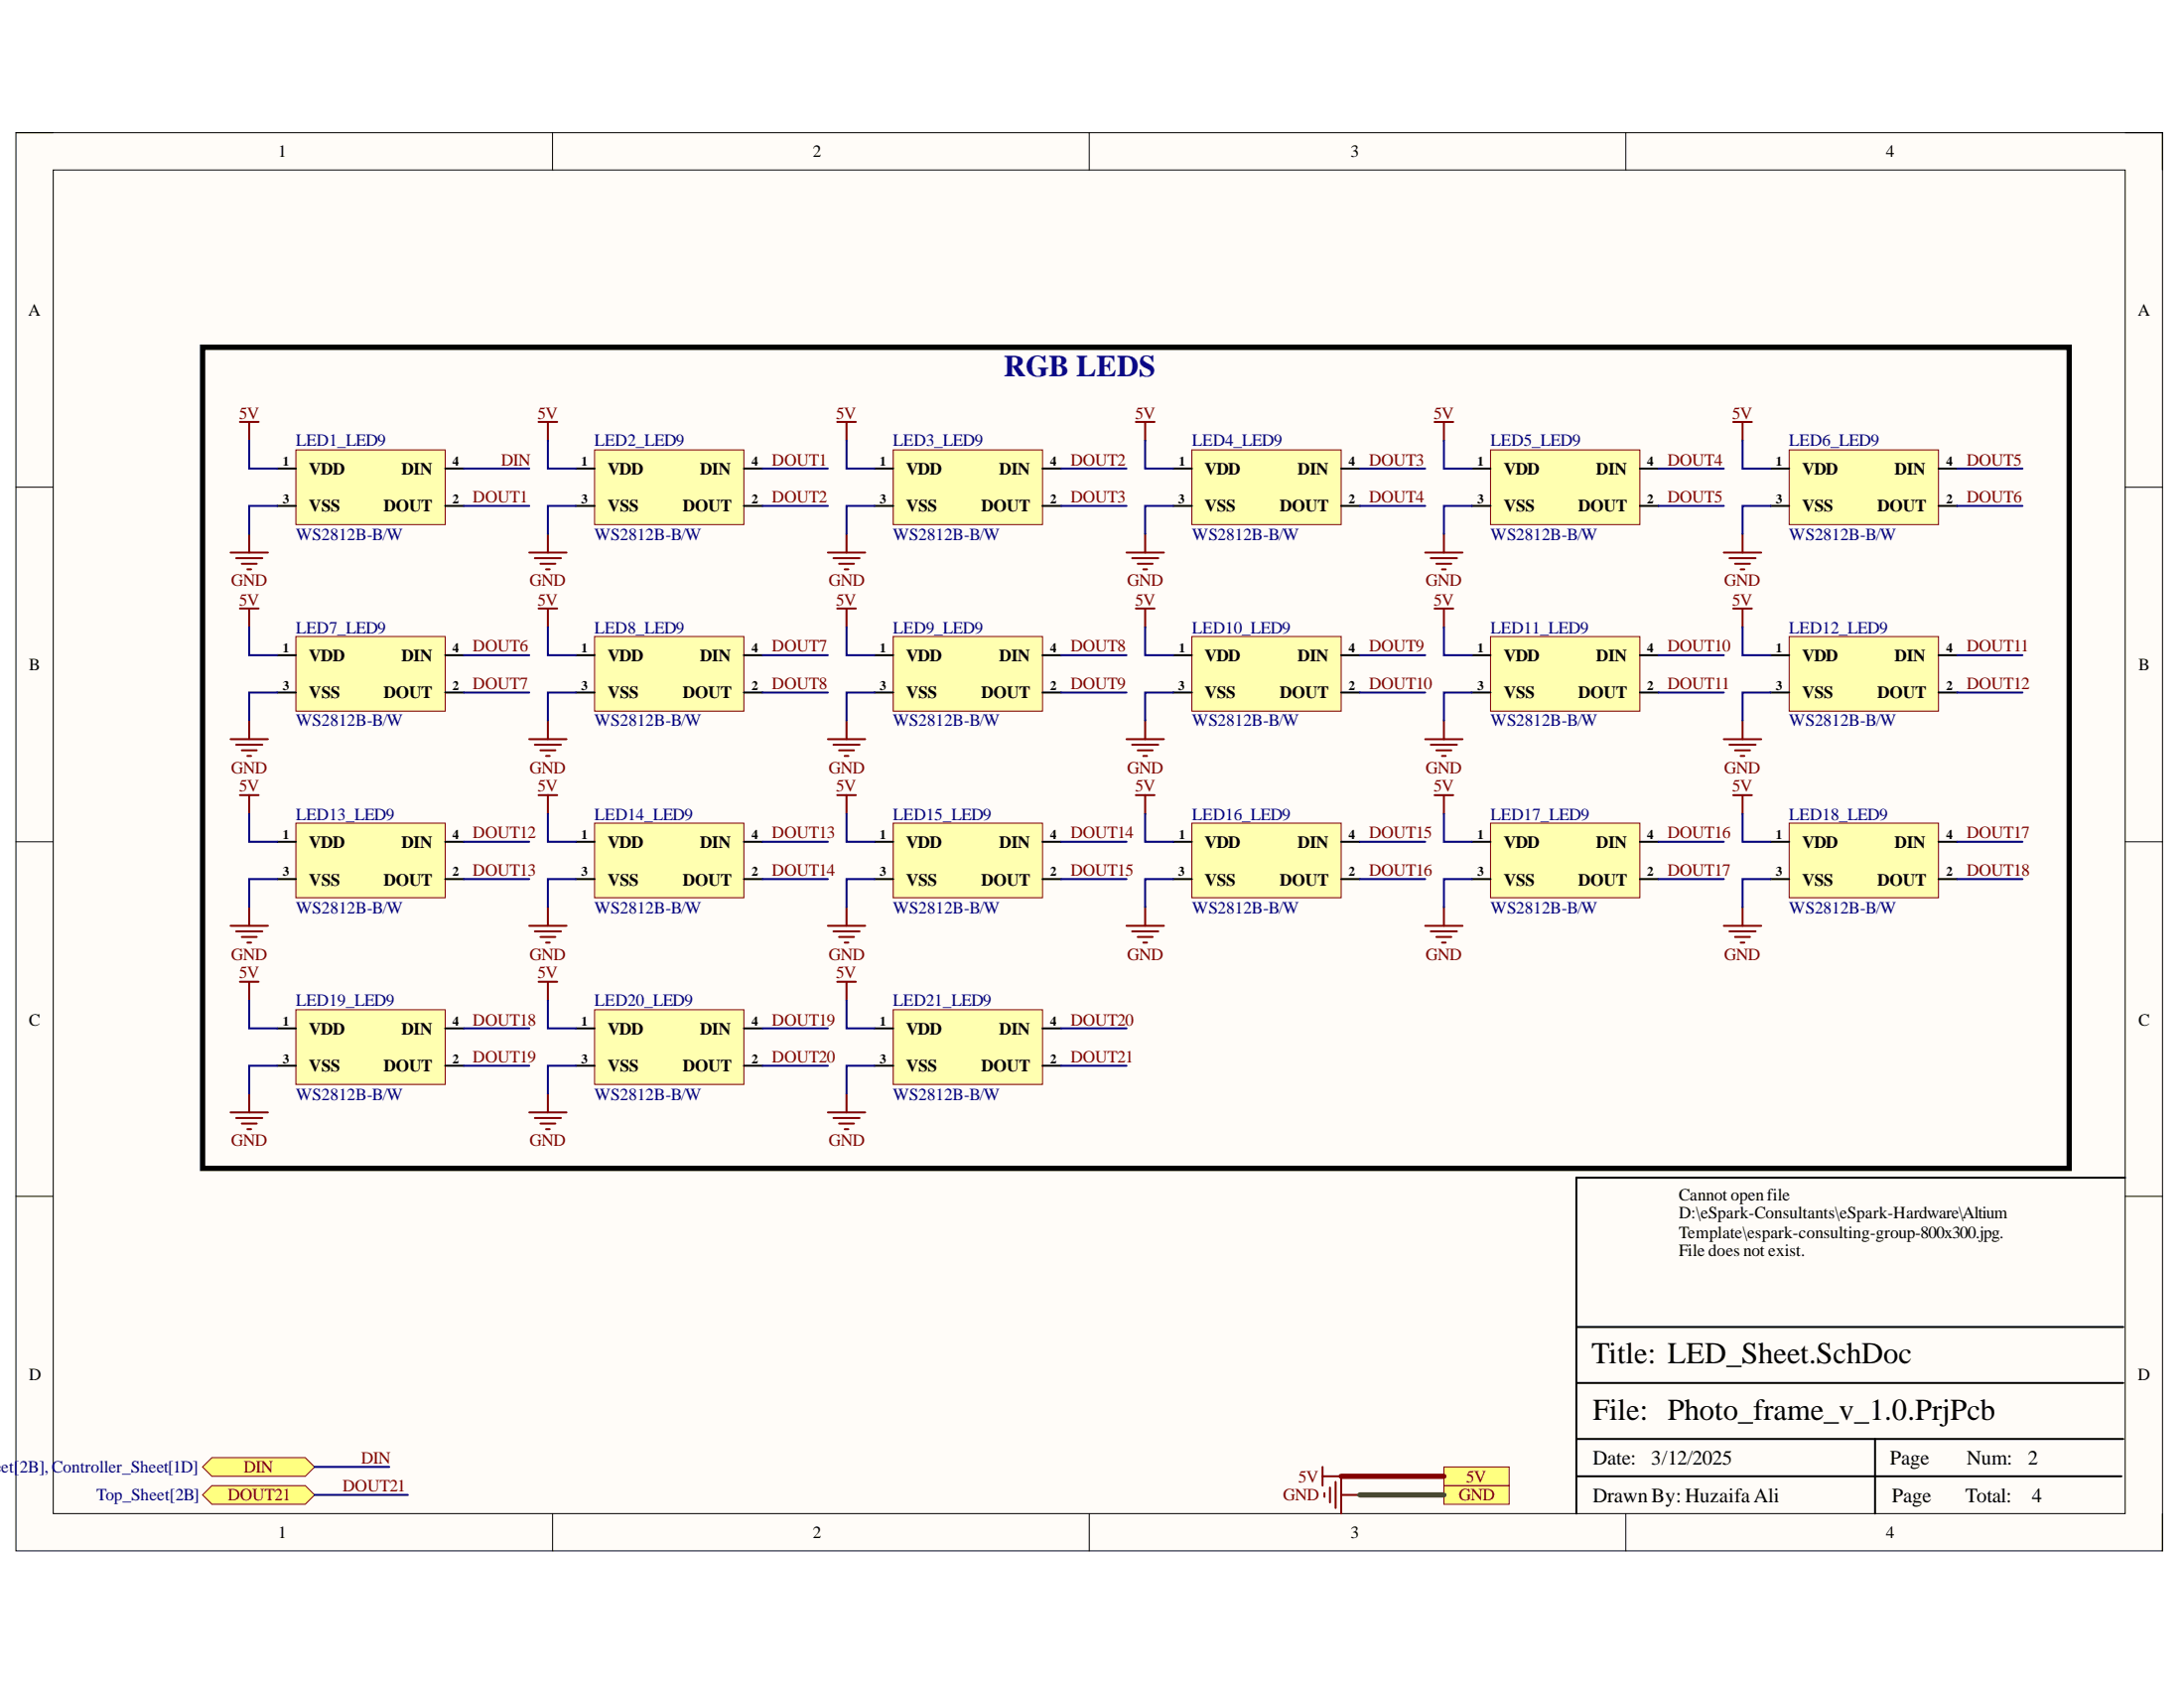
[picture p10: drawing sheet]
<svg xmlns="http://www.w3.org/2000/svg" width="279mm" height="216mm" viewBox="0 0 279 216" stroke-linecap="round" stroke-linejoin="round" font-family="sans-serif">
<path d="M2 17h274.6v181.4h-274.6z" fill-rule="evenodd" fill="#fffcf8"/>
<path d="M2 17h274.6v181.4h-274.6z" fill="none" stroke="#000" stroke-width=".13"/>
<path d="M6.8 21.7h265.1v171.9h-265.1z" fill-rule="evenodd" fill="#fffcf8"/>
<g fill="none" stroke="#000" stroke-width=".13">
<path d="M2 17h4.8M70.7 17v4.7M139.3 17v4.7M208 17v4.7M271.9 17h4.7v4.7M6.8 21.7h265.1v171.9h-265.1zM2 62.3h4.8M271.9 62.3h4.7M2 107.7h4.8M271.9 107.7h4.7M2 153h4.8M271.9 153h4.7"/>
<path d="M70.7 193.6v4.8M139.3 193.6v4.8M208 193.6v4.8M276.6 193.6v4.8"/>
</g>
<path d="M271.9 150.6h-70.2v43M201.7 176.9h69.9M201.7 169.7h69.9M201.7 188.8h69.7M201.7 184.1h69.9M239.9 184.1v9.5" fill="none" stroke="#000" stroke-width=".25"/>
<path d="M37.9 57.5h19.1v9.6h-19.1z" fill-rule="evenodd" fill="#ffffb0"/>
<path d="M37.9 57.5h19.1v9.6h-19.1z" fill="none" stroke="#800000" stroke-width=".13"/>
<path d="M35.5 59.9h2.4M57 59.9h2.3M35.5 64.7h2.4M57 64.7h2.3" fill="none" stroke="#000" stroke-width=".25"/>
<path d="M30.7 54h2.4M31.9 54v2.4M29.5 70.7h4.8M30.2 71.4h3.4M30.9 72.1h1.9M31.6 72.8h.5M31.9 68.3v2.4" fill="none" stroke="#800000" stroke-width=".25"/>
<path d="M25.9 187.6l1.2-1.2h12l1.1 1.2-1.1 1.2h-12z" fill-rule="evenodd" fill="#ffff80"/>
<path d="M25.9 187.6l1.2-1.2h12l1.1 1.2-1.1 1.2h-12z" fill="none" stroke="#800000" stroke-width=".13"/>
<path d="M169.4 191v.5M170.1 190.3v1.9M170.9 189.5v3.4M171.6 188.8v4.8M171.6 191.2h2.4" fill="none" stroke="#800000" stroke-width=".25"/>
<path d="M184.7 190h8.4v2.4h-8.4z" fill-rule="evenodd" fill="#ffff80"/>
<path d="M184.7 190h8.4v2.4h-8.4z" fill="none" stroke="#800000" stroke-width=".13"/>
<path d="M169.2 187.6v2.4M169.2 188.8h2.4" fill="none" stroke="#800000" stroke-width=".25"/>
<path d="M184.7 187.6h8.4v2.4h-8.4z" fill-rule="evenodd" fill="#ffff80"/>
<path d="M184.7 187.6h8.4v2.4h-8.4z" fill="none" stroke="#800000" stroke-width=".13"/>
<path d="M25.9 191.2l1.2-1.2h12l1.1 1.2-1.1 1.2h-12z" fill-rule="evenodd" fill="#ffff80"/>
<path d="M25.9 191.2l1.2-1.2h12l1.1 1.2-1.1 1.2h-12z" fill="none" stroke="#800000" stroke-width=".13"/>
<path d="M76.1 57.5h19.1v9.6h-19.1z" fill-rule="evenodd" fill="#ffffb0"/>
<path d="M76.1 57.5h19.1v9.6h-19.1z" fill="none" stroke="#800000" stroke-width=".13"/>
<path d="M73.7 59.9h2.4M95.2 59.9h2.4M73.7 64.7h2.4M95.2 64.7h2.4" fill="none" stroke="#000" stroke-width=".25"/>
<path d="M68.9 54h2.4M70.1 54v2.4M67.7 70.7h4.8M68.4 71.4h3.4M69.1 72.1h1.9M69.9 72.8h.4M70.1 68.3v2.4" fill="none" stroke="#800000" stroke-width=".25"/>
<path d="M114.3 57.5h19.1v9.6h-19.1z" fill-rule="evenodd" fill="#ffffb0"/>
<path d="M114.3 57.5h19.1v9.6h-19.1z" fill="none" stroke="#800000" stroke-width=".13"/>
<path d="M111.9 59.9h2.4M133.4 59.9h2.4M111.9 64.7h2.4M133.4 64.7h2.4" fill="none" stroke="#000" stroke-width=".25"/>
<path d="M107.1 54h2.4M108.3 54v2.4M105.9 70.7h4.8M106.6 71.4h3.4M107.3 72.1h2M108.1 72.8h.4M108.3 68.3v2.4" fill="none" stroke="#800000" stroke-width=".25"/>
<path d="M152.5 57.5h19.1v9.6h-19.1z" fill-rule="evenodd" fill="#ffffb0"/>
<path d="M152.5 57.5h19.1v9.6h-19.1z" fill="none" stroke="#800000" stroke-width=".13"/>
<path d="M150.1 59.9h2.4M171.6 59.9h2.4M150.1 64.7h2.4M171.6 64.7h2.4" fill="none" stroke="#000" stroke-width=".25"/>
<path d="M145.3 54h2.4M146.5 54v2.4M144.1 70.7h4.8M144.8 71.4h3.4M145.6 72.1h1.9M146.3 72.8h.4M146.5 68.3v2.4" fill="none" stroke="#800000" stroke-width=".25"/>
<path d="M190.7 57.6h19.1v9.5h-19.1z" fill-rule="evenodd" fill="#ffffb0"/>
<path d="M190.7 57.6h19.1v9.5h-19.1z" fill="none" stroke="#800000" stroke-width=".13"/>
<path d="M188.3 59.9h2.4M209.8 59.9h2.4M188.3 64.7h2.4M209.8 64.7h2.4" fill="none" stroke="#000" stroke-width=".25"/>
<path d="M183.5 54h2.4M184.7 54v2.4M182.3 70.7h4.8M183 71.4h3.4M183.8 72.1h1.9M184.5 72.8h.4M184.7 68.3v2.4" fill="none" stroke="#800000" stroke-width=".25"/>
<path d="M228.9 57.6h19.1v9.5h-19.1z" fill-rule="evenodd" fill="#ffffb0"/>
<path d="M228.9 57.6h19.1v9.5h-19.1z" fill="none" stroke="#800000" stroke-width=".13"/>
<path d="M226.5 59.9h2.4M248 59.9h2.4M226.5 64.7h2.4M248 64.7h2.4" fill="none" stroke="#000" stroke-width=".25"/>
<path d="M221.7 54h2.4M222.9 54v2.4M220.5 70.7h4.8M221.2 71.4h3.4M222 72.1h1.9M222.7 72.8h.5M222.9 68.3v2.4" fill="none" stroke="#800000" stroke-width=".25"/>
<path d="M37.9 81.4h19.1v9.6h-19.1z" fill-rule="evenodd" fill="#ffffb0"/>
<path d="M37.9 81.4h19.1v9.6h-19.1z" fill="none" stroke="#800000" stroke-width=".13"/>
<path d="M35.5 83.8h2.4M35.5 88.6h2.4M57 83.8h2.3M57 88.6h2.3" fill="none" stroke="#000" stroke-width=".25"/>
<path d="M30.7 77.8h2.4M31.9 77.8v2.4M29.5 94.5h4.8M30.2 95.3h3.4M30.9 96h1.9M31.6 96.7h.5M31.9 92.2v2.3" fill="none" stroke="#800000" stroke-width=".25"/>
<path d="M76.1 81.4h19.1v9.6h-19.1z" fill-rule="evenodd" fill="#ffffb0"/>
<path d="M76.1 81.4h19.1v9.6h-19.1z" fill="none" stroke="#800000" stroke-width=".13"/>
<path d="M73.7 83.8h2.4M73.7 88.6h2.4M95.2 83.8h2.4M95.2 88.6h2.4" fill="none" stroke="#000" stroke-width=".25"/>
<path d="M68.9 77.8h2.4M70.1 77.8v2.4M67.7 94.5h4.8M68.4 95.3h3.4M69.1 96h1.9M69.9 96.7h.4M70.1 92.2v2.3" fill="none" stroke="#800000" stroke-width=".25"/>
<path d="M114.3 81.4h19.1v9.6h-19.1z" fill-rule="evenodd" fill="#ffffb0"/>
<path d="M114.3 81.4h19.1v9.6h-19.1z" fill="none" stroke="#800000" stroke-width=".13"/>
<path d="M111.9 83.8h2.4M111.9 88.6h2.4M133.4 83.8h2.4M133.4 88.6h2.4" fill="none" stroke="#000" stroke-width=".25"/>
<path d="M107.1 77.8h2.4M108.3 77.8v2.4M105.9 94.5h4.8M106.6 95.3h3.4M107.3 96h2M108.1 96.7h.4M108.3 92.2v2.3" fill="none" stroke="#800000" stroke-width=".25"/>
<path d="M152.5 81.4h19.1v9.6h-19.1z" fill-rule="evenodd" fill="#ffffb0"/>
<path d="M152.5 81.4h19.1v9.6h-19.1z" fill="none" stroke="#800000" stroke-width=".13"/>
<path d="M150.1 83.8h2.4M150.1 88.6h2.4M171.6 83.8h2.4M171.6 88.6h2.4" fill="none" stroke="#000" stroke-width=".25"/>
<path d="M145.3 77.8h2.4M146.5 77.8v2.4M144.1 94.5h4.8M144.8 95.3h3.4M145.6 96h1.9M146.3 96.7h.4M146.5 92.2v2.3" fill="none" stroke="#800000" stroke-width=".25"/>
<path d="M190.7 81.4h19.1v9.6h-19.1z" fill-rule="evenodd" fill="#ffffb0"/>
<path d="M190.7 81.4h19.1v9.6h-19.1z" fill="none" stroke="#800000" stroke-width=".13"/>
<path d="M188.3 83.8h2.4M188.3 88.6h2.4M209.8 83.8h2.4M209.8 88.6h2.4" fill="none" stroke="#000" stroke-width=".25"/>
<path d="M183.5 77.8h2.4M184.7 77.8v2.4M182.3 94.5h4.8M183 95.3h3.4M183.8 96h1.9M184.5 96.7h.4M184.7 92.2v2.3" fill="none" stroke="#800000" stroke-width=".25"/>
<path d="M228.9 81.4h19.1v9.6h-19.1z" fill-rule="evenodd" fill="#ffffb0"/>
<path d="M228.9 81.4h19.1v9.6h-19.1z" fill="none" stroke="#800000" stroke-width=".13"/>
<path d="M226.5 83.8h2.4M226.5 88.6h2.4M248 83.8h2.4M248 88.6h2.4" fill="none" stroke="#000" stroke-width=".25"/>
<path d="M221.7 77.8h2.4M222.9 77.8v2.4" fill="none" stroke="#800000" stroke-width=".25"/>
<path d="M37.9 105.3h19.1v9.5h-19.1z" fill-rule="evenodd" fill="#ffffb0"/>
<path d="M37.9 105.3h19.1v9.5h-19.1z" fill="none" stroke="#800000" stroke-width=".13"/>
<path d="M35.5 107.7h2.4M35.5 112.4h2.4M57 107.7h2.3M57 112.4h2.3" fill="none" stroke="#000" stroke-width=".25"/>
<path d="M29.5 118.4h4.8M30.2 119.1h3.4M30.7 101.7h2.4M30.9 119.8h1.9M31.9 101.7v2.4M31.9 116v2.4M31.6 120.6h.5" fill="none" stroke="#800000" stroke-width=".25"/>
<path d="M76.1 105.3h19.1v9.5h-19.1z" fill-rule="evenodd" fill="#ffffb0"/>
<path d="M76.1 105.3h19.1v9.5h-19.1z" fill="none" stroke="#800000" stroke-width=".13"/>
<path d="M73.7 107.7h2.4M73.7 112.4h2.4M95.2 107.7h2.4M95.2 112.4h2.4" fill="none" stroke="#000" stroke-width=".25"/>
<path d="M67.7 118.4h4.8M68.4 119.1h3.4M68.9 101.7h2.4M69.1 119.8h1.9M70.1 101.7v2.4M70.1 116v2.4M69.9 120.6h.4" fill="none" stroke="#800000" stroke-width=".25"/>
<path d="M114.3 105.3h19.1v9.5h-19.1z" fill-rule="evenodd" fill="#ffffb0"/>
<path d="M114.3 105.3h19.1v9.5h-19.1z" fill="none" stroke="#800000" stroke-width=".13"/>
<path d="M111.9 107.7h2.4M111.9 112.4h2.4M133.4 107.7h2.4M133.4 112.4h2.4" fill="none" stroke="#000" stroke-width=".25"/>
<path d="M105.9 118.4h4.8M106.6 119.1h3.4M107.1 101.7h2.4M107.3 119.8h2M108.3 101.7v2.4M108.3 116v2.4M108.1 120.6h.4" fill="none" stroke="#800000" stroke-width=".25"/>
<path d="M152.5 105.3h19.1v9.5h-19.1z" fill-rule="evenodd" fill="#ffffb0"/>
<path d="M152.5 105.3h19.1v9.5h-19.1z" fill="none" stroke="#800000" stroke-width=".13"/>
<path d="M150.1 107.7h2.4M150.1 112.4h2.4M171.6 107.7h2.4M171.6 112.4h2.4" fill="none" stroke="#000" stroke-width=".25"/>
<path d="M144.1 118.4h4.8M144.8 119.1h3.4M145.3 101.7h2.4M145.6 119.8h1.9M146.5 101.7v2.4M146.5 116v2.4M146.3 120.6h.4" fill="none" stroke="#800000" stroke-width=".25"/>
<path d="M190.7 105.3h19.1v9.5h-19.1z" fill-rule="evenodd" fill="#ffffb0"/>
<path d="M190.7 105.3h19.1v9.5h-19.1z" fill="none" stroke="#800000" stroke-width=".13"/>
<path d="M188.3 107.7h2.4M188.3 112.4h2.4M209.8 107.7h2.4M209.8 112.4h2.4" fill="none" stroke="#000" stroke-width=".25"/>
<path d="M182.3 118.4h4.8M183 119.1h3.4M183.5 101.7h2.4M183.8 119.8h1.9M184.7 101.7v2.4M184.7 116v2.4M184.5 120.6h.4" fill="none" stroke="#800000" stroke-width=".25"/>
<path d="M228.9 105.3h19.1v9.5h-19.1z" fill-rule="evenodd" fill="#ffffb0"/>
<path d="M228.9 105.3h19.1v9.5h-19.1z" fill="none" stroke="#800000" stroke-width=".13"/>
<path d="M226.5 107.7h2.4M226.5 112.4h2.4M248 107.7h2.4M248 112.4h2.4" fill="none" stroke="#000" stroke-width=".25"/>
<path d="M220.5 118.4h4.8M221.2 119.1h3.4M221.7 101.7h2.4M222 119.8h1.9M222.9 101.7v2.4M222.9 116v2.4M222.7 120.6h.5" fill="none" stroke="#800000" stroke-width=".25"/>
<path d="M37.9 129.1h19.1v9.6h-19.1z" fill-rule="evenodd" fill="#ffffb0"/>
<path d="M37.9 129.1h19.1v9.6h-19.1z" fill="none" stroke="#800000" stroke-width=".13"/>
<path d="M35.5 131.5h2.4M35.5 136.3h2.4M57 131.5h2.3M57 136.3h2.3" fill="none" stroke="#000" stroke-width=".25"/>
<path d="M30.7 125.6h2.4M31.9 125.6v2.4M31.9 139.9v2.4M29.5 142.3h4.8M30.2 143h3.4M30.9 143.7h1.9M31.6 144.4h.5" fill="none" stroke="#800000" stroke-width=".25"/>
<path d="M76.1 129.1h19.1v9.6h-19.1z" fill-rule="evenodd" fill="#ffffb0"/>
<path d="M76.1 129.1h19.1v9.6h-19.1z" fill="none" stroke="#800000" stroke-width=".13"/>
<path d="M73.7 131.5h2.4M73.7 136.3h2.4M95.2 131.5h2.4M95.2 136.3h2.4" fill="none" stroke="#000" stroke-width=".25"/>
<path d="M68.9 125.6h2.4M70.1 125.6v2.4M70.1 139.9v2.4M67.7 142.3h4.8M68.4 143h3.4M69.1 143.7h1.9M69.9 144.4h.4" fill="none" stroke="#800000" stroke-width=".25"/>
<path d="M114.3 129.1h19.1v9.6h-19.1z" fill-rule="evenodd" fill="#ffffb0"/>
<path d="M114.3 129.1h19.1v9.6h-19.1z" fill="none" stroke="#800000" stroke-width=".13"/>
<path d="M111.9 131.5h2.4M111.9 136.3h2.4M133.4 131.5h2.4M133.4 136.3h2.4" fill="none" stroke="#000" stroke-width=".25"/>
<path d="M220.5 94.5h4.8M221.2 95.3h3.4M222 96h1.9M222.7 96.7h.5M222.9 92.2v2.3M107.1 125.6h2.4M108.3 125.6v2.4M108.3 139.9v2.4M105.9 142.3h4.8M106.6 143h3.4M107.3 143.7h2M108.1 144.4h.4" fill="none" stroke="#800000" stroke-width=".25"/>
<g fill="none" stroke="#000080" stroke-width=".25">
<path d="M31.9 56.4v3.5h3.6M59.3 59.9h8.4M70.1 56.4v3.5h3.6M97.6 59.9h8.3M108.3 56.4v3.5h3.6M135.8 59.9h8.3M146.5 56.4v3.5h3.6M174 59.9h8.3M184.7 56.4v3.5h3.6M212.2 59.9h8.3M222.9 56.4v3.5h3.6M250.4 59.9h8.3"/>
<path d="M35.5 64.7h-3.6v3.6M59.3 64.7h8.4M73.7 64.7h-3.6v3.6M97.6 64.7h8.3M111.9 64.7h-3.6v3.6M135.8 64.7h8.3M150.1 64.7h-3.6v3.6M174 64.7h8.3M188.3 64.7h-3.6v3.6M212.2 64.7h8.3M226.5 64.7h-3.6v3.6M250.4 64.7h8.3"/>
<path d="M31.9 80.2v3.6h3.6M35.5 88.6h-3.6v3.6M59.3 83.8h8.4M59.3 88.6h8.4M70.1 80.2v3.6h3.6M73.7 88.6h-3.6v3.6M97.6 83.8h8.3M97.6 88.6h8.3M108.3 80.2v3.6h3.6M111.9 88.6h-3.6v3.6M135.8 83.8h8.3M135.8 88.6h8.3"/>
<path d="M146.5 80.2v3.6h3.6M150.1 88.6h-3.6v3.6M174 83.8h8.3M174 88.6h8.3M184.7 80.2v3.6h3.6M188.3 88.6h-3.6v3.6M212.2 83.8h8.3M212.2 88.6h8.3M222.9 80.2v3.6h3.6M226.5 88.6h-3.6v3.6M250.4 83.8h8.3M250.4 88.6h8.3"/>
<path d="M31.9 104.1v3.6h3.6M35.5 112.4h-3.6v3.6M59.3 107.7h8.4M59.3 112.4h8.4M70.1 104.1v3.6h3.6M73.7 112.4h-3.6v3.6M97.6 107.7h8.3M97.6 112.4h8.3M108.3 104.1v3.6h3.6M111.9 112.4h-3.6v3.6M135.8 107.7h8.3M135.8 112.4h8.3"/>
<path d="M146.5 104.1v3.6h3.6M150.1 112.4h-3.6v3.6M174 107.7h8.3M174 112.4h8.3M184.7 104.1v3.6h3.6M188.3 112.4h-3.6v3.6M212.2 107.7h8.3M212.2 112.4h8.3M222.9 104.1v3.6h3.6M226.5 112.4h-3.6v3.6M250.4 107.7h8.3M250.4 112.4h8.3"/>
<path d="M31.9 128v3.5h3.6M35.5 136.3h-3.6v3.6M59.3 131.5h8.4M59.3 136.3h8.4M70.1 128v3.5h3.6M73.7 136.3h-3.6v3.6M97.6 131.5h8.3M97.6 136.3h8.3M108.3 128v3.5h3.6M111.9 136.3h-3.6v3.6M135.8 131.5h8.3M135.8 136.3h8.3"/>
<path d="M40.2 187.6h9.6M40.2 191.2h12"/>
</g>
<path d="M174 191.2h10.7" fill="none" stroke="#38761d" stroke-width=".68"/>
<path d="M171.6 188.8h13.1" fill="none" stroke="#980000" stroke-width=".68"/>
<path d="M25.9 44.4h238.8v105h-238.8z" fill="none" stroke="#000" stroke-width=".68"/>
<text font-size="3.9" fill="#0b0b8e" x="128.4" y="48.1">RGB LEDS</text>
<g font-size="3.9">
<text x="203.6" y="174.4">Title: LED_Sheet.SchDoc</text>
<text x="203.8" y="181.6">File: Photo_frame_v_1.0.PrjPcb</text>
</g>
<g font-size="2.6">
<text x="203.8" y="187.3">Date:</text>
<text x="211.2" y="187.3">3/12/2025</text>
<text x="241.8" y="187.3">Page</text>
<text x="251.6" y="187.3">Num:</text>
<text x="259.5" y="187.3">2</text>
<text x="203.8" y="192.1">Drawn By: HuzaifaAli</text>
<text x="242.1" y="192.1">Page</text>
<text x="251.4" y="192.1">Total:</text>
<text x="260" y="192.1">4</text>
</g>
<g font-size="2.2">
<text x="35.6" y="20.1">1</text>
<text x="104" y="20.1">2</text>
<text x="172.8" y="20.1">3</text>
<text x="241.3" y="20.1">4</text>
<text x="3.6" y="40.4">A</text>
<text x="273.5" y="40.4">A</text>
<text x="39.5" y="60.7">VDD</text>
<text x="39.5" y="65.4">VSS</text>
<text x="49.1" y="65.4">DOUT</text>
<text x="51.4" y="60.7">DIN</text>
<text x="77.7" y="60.7">VDD</text>
<text x="77.7" y="65.4">VSS</text>
<text x="87.4" y="65.4">DOUT</text>
<text x="89.6" y="60.7">DIN</text>
<text x="115.9" y="60.7">VDD</text>
<text x="115.9" y="65.4">VSS</text>
<text x="125.5" y="65.4">DOUT</text>
<text x="127.8" y="60.7">DIN</text>
<text x="154.1" y="60.7">VDD</text>
<text x="154.1" y="65.4">VSS</text>
<text x="163.7" y="65.4">DOUT</text>
<text x="166" y="60.7">DIN</text>
<text x="192.4" y="60.7">VDD</text>
<text x="192.4" y="65.4">VSS</text>
<text x="201.9" y="65.4">DOUT</text>
<text x="204.2" y="60.7">DIN</text>
<text x="230.6" y="60.7">VDD</text>
<text x="230.6" y="65.4">VSS</text>
<text x="240.2" y="65.4">DOUT</text>
<text x="242.4" y="60.7">DIN</text>
<text x="3.7" y="85.7">B</text>
<text x="39.5" y="84.5">VDD</text>
<text x="39.5" y="89.3">VSS</text>
<text x="49.1" y="89.3">DOUT</text>
<text x="51.4" y="84.5">DIN</text>
<text x="77.7" y="84.5">VDD</text>
<text x="77.7" y="89.3">VSS</text>
<text x="87.4" y="89.3">DOUT</text>
<text x="89.6" y="84.5">DIN</text>
<text x="115.9" y="84.5">VDD</text>
<text x="115.9" y="89.3">VSS</text>
<text x="125.5" y="89.3">DOUT</text>
<text x="127.8" y="84.5">DIN</text>
<text x="154.1" y="84.5">VDD</text>
<text x="154.1" y="89.3">VSS</text>
<text x="163.7" y="89.3">DOUT</text>
<text x="166" y="84.5">DIN</text>
<text x="192.4" y="84.5">VDD</text>
<text x="192.4" y="89.3">VSS</text>
<text x="201.9" y="89.3">DOUT</text>
<text x="204.2" y="84.5">DIN</text>
<text x="230.6" y="84.5">VDD</text>
<text x="230.6" y="89.3">VSS</text>
<text x="240.2" y="89.3">DOUT</text>
<text x="242.4" y="84.5">DIN</text>
<text x="273.6" y="85.7">B</text>
<text x="39.5" y="108.4">VDD</text>
<text x="39.5" y="113.2">VSS</text>
<text x="49.1" y="113.2">DOUT</text>
<text x="51.4" y="108.4">DIN</text>
<text x="77.7" y="108.4">VDD</text>
<text x="77.7" y="113.2">VSS</text>
<text x="87.4" y="113.2">DOUT</text>
<text x="89.6" y="108.4">DIN</text>
<text x="115.9" y="108.4">VDD</text>
<text x="115.9" y="113.2">VSS</text>
<text x="125.5" y="113.2">DOUT</text>
<text x="127.8" y="108.4">DIN</text>
<text x="154.1" y="108.4">VDD</text>
<text x="154.1" y="113.2">VSS</text>
<text x="163.7" y="113.2">DOUT</text>
<text x="166" y="108.4">DIN</text>
<text x="192.4" y="108.4">VDD</text>
<text x="192.4" y="113.2">VSS</text>
<text x="201.9" y="113.2">DOUT</text>
<text x="204.2" y="108.4">DIN</text>
<text x="230.6" y="108.4">VDD</text>
<text x="230.6" y="113.2">VSS</text>
<text x="240.2" y="113.2">DOUT</text>
<text x="242.4" y="108.4">DIN</text>
<text x="3.7" y="131.1">C</text>
<text x="273.6" y="131.1">C</text>
<text x="39.5" y="132.3">VDD</text>
<text x="39.5" y="137.1">VSS</text>
<text x="49.1" y="137.1">DOUT</text>
<text x="51.4" y="132.3">DIN</text>
<text x="77.7" y="132.3">VDD</text>
<text x="77.7" y="137.1">VSS</text>
<text x="87.4" y="137.1">DOUT</text>
<text x="89.6" y="132.3">DIN</text>
<text x="115.9" y="132.3">VDD</text>
<text x="115.9" y="137.1">VSS</text>
<text x="125.5" y="137.1">DOUT</text>
<text x="127.8" y="132.3">DIN</text>
<text x="214.8" y="153.5">Cannot openfile</text>
<text x="214.8" y="155.9">D:\eSpark-Consultants\eSpark-Hardware\Altium</text>
<text x="214.8" y="158.3">Template\espark-consulting-group-800x300.jpg.</text>
<text x="214.8" y="160.7">File does not exist.</text>
<text x="3.7" y="176.5">D</text>
<text x="273.5" y="176.5">D</text>
<text x="35.6" y="196.8">1</text>
<text x="104" y="196.8">2</text>
<text x="172.8" y="196.8">3</text>
<text x="241.3" y="196.8">4</text>
</g>
<g font-size="2.2" fill="#800000">
<text x="30.6" y="53.5">5V</text>
<text x="68.8" y="53.5">5V</text>
<text x="107" y="53.5">5V</text>
<text x="145.2" y="53.5">5V</text>
<text x="183.4" y="53.5">5V</text>
<text x="221.6" y="53.5">5V</text>
<text x="64.1" y="59.5">DIN</text>
<text x="98.8" y="59.5">DOUT1</text>
<text x="137" y="59.5">DOUT2</text>
<text x="175.1" y="59.5">DOUT3</text>
<text x="213.3" y="59.5">DOUT4</text>
<text x="251.6" y="59.5">DOUT5</text>
<text x="60.5" y="64.3">DOUT1</text>
<text x="98.8" y="64.3">DOUT2</text>
<text x="137" y="64.3">DOUT3</text>
<text x="175.1" y="64.3">DOUT4</text>
<text x="213.3" y="64.3">DOUT5</text>
<text x="251.6" y="64.3">DOUT6</text>
<text x="29.6" y="75">GND</text>
<text x="30.6" y="77.4">5V</text>
<text x="67.8" y="75">GND</text>
<text x="68.8" y="77.4">5V</text>
<text x="106" y="75">GND</text>
<text x="107" y="77.4">5V</text>
<text x="144.2" y="75">GND</text>
<text x="145.2" y="77.4">5V</text>
<text x="182.4" y="75">GND</text>
<text x="183.4" y="77.4">5V</text>
<text x="220.6" y="75">GND</text>
<text x="221.6" y="77.4">5V</text>
<text x="60.5" y="83.3">DOUT6</text>
<text x="98.8" y="83.3">DOUT7</text>
<text x="137" y="83.3">DOUT8</text>
<text x="175.1" y="83.3">DOUT9</text>
<text x="213.3" y="83.3">DOUT10</text>
<text x="251.6" y="83.3">DOUT11</text>
<text x="60.5" y="88.2">DOUT7</text>
<text x="98.8" y="88.2">DOUT8</text>
<text x="137" y="88.2">DOUT9</text>
<text x="175.1" y="88.2">DOUT10</text>
<text x="213.3" y="88.2">DOUT11</text>
<text x="251.6" y="88.2">DOUT12</text>
<text x="29.6" y="98.9">GND</text>
<text x="30.6" y="101.3">5V</text>
<text x="67.8" y="98.9">GND</text>
<text x="68.8" y="101.3">5V</text>
<text x="106" y="98.9">GND</text>
<text x="107" y="101.3">5V</text>
<text x="144.2" y="98.9">GND</text>
<text x="145.2" y="101.3">5V</text>
<text x="182.4" y="98.9">GND</text>
<text x="183.4" y="101.3">5V</text>
<text x="220.6" y="98.9">GND</text>
<text x="221.6" y="101.3">5V</text>
<text x="60.5" y="107.2">DOUT12</text>
<text x="98.8" y="107.2">DOUT13</text>
<text x="137" y="107.2">DOUT14</text>
<text x="175.1" y="107.2">DOUT15</text>
<text x="213.3" y="107.2">DOUT16</text>
<text x="251.6" y="107.2">DOUT17</text>
<text x="60.5" y="112">DOUT13</text>
<text x="98.8" y="112">DOUT14</text>
<text x="137" y="112">DOUT15</text>
<text x="175.1" y="112">DOUT16</text>
<text x="213.3" y="112">DOUT17</text>
<text x="251.6" y="112">DOUT18</text>
<text x="29.6" y="122.8">GND</text>
<text x="30.6" y="125.1">5V</text>
<text x="67.8" y="122.8">GND</text>
<text x="68.8" y="125.1">5V</text>
<text x="106" y="122.8">GND</text>
<text x="107" y="125.1">5V</text>
<text x="144.2" y="122.8">GND</text>
<text x="182.4" y="122.8">GND</text>
<text x="220.6" y="122.8">GND</text>
<text x="60.5" y="131.1">DOUT18</text>
<text x="98.8" y="131.1">DOUT19</text>
<text x="137" y="131.1">DOUT20</text>
<text x="60.5" y="135.9">DOUT19</text>
<text x="98.8" y="135.9">DOUT20</text>
<text x="137" y="135.9">DOUT21</text>
<text x="29.6" y="146.6">GND</text>
<text x="67.8" y="146.6">GND</text>
<text x="106" y="146.6">GND</text>
<text x="29.1" y="191.9">DOUT21</text>
<text x="31.2" y="188.4">DIN</text>
<text x="43.8" y="190.8">DOUT21</text>
<text x="46.2" y="187.2">DIN</text>
<text x="164.2" y="191.9">GND</text>
<text x="166.1" y="189.6">5V</text>
<text x="186.6" y="191.9">GND</text>
<text x="187.6" y="189.6">5V</text>
</g>
<g font-size="2.2" fill="#000080">
<text x="37.8" y="57.1">LED1_LED9</text>
<text x="76" y="57.1">LED2_LED9</text>
<text x="114.2" y="57.1">LED3_LED9</text>
<text x="152.5" y="57.1">LED4_LED9</text>
<text x="190.7" y="57.1">LED5_LED9</text>
<text x="228.9" y="57.1">LED6_LED9</text>
<text x="37.8" y="69.1">WS2812B-B/W</text>
<text x="76" y="69.1">WS2812B-B/W</text>
<text x="114.2" y="69.1">WS2812B-B/W</text>
<text x="152.5" y="69.1">WS2812B-B/W</text>
<text x="190.7" y="69.1">WS2812B-B/W</text>
<text x="228.9" y="69.1">WS2812B-B/W</text>
<text x="37.8" y="81">LED7_LED9</text>
<text x="76" y="81">LED8_LED9</text>
<text x="114.2" y="81">LED9_LED9</text>
<text x="152.5" y="81">LED10_LED9</text>
<text x="190.7" y="81">LED11_LED9</text>
<text x="228.9" y="81">LED12_LED9</text>
<text x="37.8" y="92.9">WS2812B-B/W</text>
<text x="76" y="92.9">WS2812B-B/W</text>
<text x="114.2" y="92.9">WS2812B-B/W</text>
<text x="152.5" y="92.9">WS2812B-B/W</text>
<text x="190.7" y="92.9">WS2812B-B/W</text>
<text x="228.9" y="92.9">WS2812B-B/W</text>
<text x="37.8" y="104.9">LED13_LED9</text>
<text x="76" y="104.9">LED14_LED9</text>
<text x="114.2" y="104.9">LED15_LED9</text>
<text x="152.5" y="104.9">LED16_LED9</text>
<text x="190.7" y="104.9">LED17_LED9</text>
<text x="228.9" y="104.9">LED18_LED9</text>
<text x="37.8" y="116.8">WS2812B-B/W</text>
<text x="76" y="116.8">WS2812B-B/W</text>
<text x="114.2" y="116.8">WS2812B-B/W</text>
<text x="152.5" y="116.8">WS2812B-B/W</text>
<text x="190.7" y="116.8">WS2812B-B/W</text>
<text x="228.9" y="116.8">WS2812B-B/W</text>
<text x="37.8" y="128.7">LED19_LED9</text>
<text x="76" y="128.7">LED20_LED9</text>
<text x="114.2" y="128.7">LED21_LED9</text>
<text x="37.8" y="140.7">WS2812B-B/W</text>
<text x="76" y="140.7">WS2812B-B/W</text>
<text x="114.2" y="140.7">WS2812B-B/W</text>
<text x="-.8" y="188.4">eet[</text>
<text x="2.5" y="188.4">2B], Controller_Sheet[1D]</text>
<text x="12.3" y="191.9">Top_Sheet[2B]</text>
</g>
<g font-size="1.7">
<text x="36.2" y="59.6">1</text>
<text x="57.9" y="59.6">4</text>
<text x="74.3" y="59.6">1</text>
<text x="96.1" y="59.6">4</text>
<text x="112.5" y="59.6">1</text>
<text x="134.3" y="59.6">4</text>
<text x="150.8" y="59.6">1</text>
<text x="172.5" y="59.6">4</text>
<text x="189" y="59.6">1</text>
<text x="210.7" y="59.6">4</text>
<text x="227.2" y="59.6">1</text>
<text x="249" y="59.6">4</text>
<text x="36.2" y="64.3">3</text>
<text x="57.9" y="64.3">2</text>
<text x="74.3" y="64.3">3</text>
<text x="96.1" y="64.3">2</text>
<text x="112.5" y="64.3">3</text>
<text x="134.3" y="64.3">2</text>
<text x="150.7" y="64.3">3</text>
<text x="172.5" y="64.3">2</text>
<text x="189" y="64.3">3</text>
<text x="210.7" y="64.3">2</text>
<text x="227.2" y="64.3">3</text>
<text x="249" y="64.3">2</text>
<text x="36.2" y="83.4">1</text>
<text x="57.9" y="83.4">4</text>
<text x="74.3" y="83.4">1</text>
<text x="96.1" y="83.4">4</text>
<text x="112.5" y="83.4">1</text>
<text x="134.3" y="83.4">4</text>
<text x="150.8" y="83.4">1</text>
<text x="172.5" y="83.4">4</text>
<text x="189" y="83.4">1</text>
<text x="210.7" y="83.4">4</text>
<text x="227.2" y="83.4">1</text>
<text x="249" y="83.4">4</text>
<text x="36.2" y="88.2">3</text>
<text x="57.9" y="88.2">2</text>
<text x="74.3" y="88.2">3</text>
<text x="96.1" y="88.2">2</text>
<text x="112.5" y="88.2">3</text>
<text x="134.3" y="88.2">2</text>
<text x="150.7" y="88.2">3</text>
<text x="172.5" y="88.2">2</text>
<text x="189" y="88.2">3</text>
<text x="210.7" y="88.2">2</text>
<text x="227.2" y="88.2">3</text>
<text x="249" y="88.2">2</text>
<text x="36.2" y="107.3">1</text>
<text x="57.9" y="107.3">4</text>
<text x="74.3" y="107.3">1</text>
<text x="96.1" y="107.3">4</text>
<text x="112.5" y="107.3">1</text>
<text x="134.3" y="107.3">4</text>
<text x="150.8" y="107.3">1</text>
<text x="172.5" y="107.3">4</text>
<text x="189" y="107.3">1</text>
<text x="210.7" y="107.3">4</text>
<text x="227.2" y="107.3">1</text>
<text x="249" y="107.3">4</text>
<text x="36.2" y="112.1">3</text>
<text x="57.9" y="112.1">2</text>
<text x="74.3" y="112.1">3</text>
<text x="96.1" y="112.1">2</text>
<text x="112.5" y="112.1">3</text>
<text x="134.3" y="112.1">2</text>
<text x="150.7" y="112.1">3</text>
<text x="172.5" y="112.1">2</text>
<text x="189" y="112.1">3</text>
<text x="210.7" y="112.1">2</text>
<text x="227.2" y="112.1">3</text>
<text x="249" y="112.1">2</text>
<text x="36.2" y="131.2">1</text>
<text x="57.9" y="131.2">4</text>
<text x="74.3" y="131.2">1</text>
<text x="96.1" y="131.2">4</text>
<text x="112.5" y="131.2">1</text>
<text x="134.3" y="131.2">4</text>
<text x="36.2" y="136">3</text>
<text x="57.9" y="136">2</text>
<text x="74.3" y="136">3</text>
<text x="96.1" y="136">2</text>
<text x="112.5" y="136">3</text>
<text x="134.3" y="136">2</text>
</g>
</svg>
